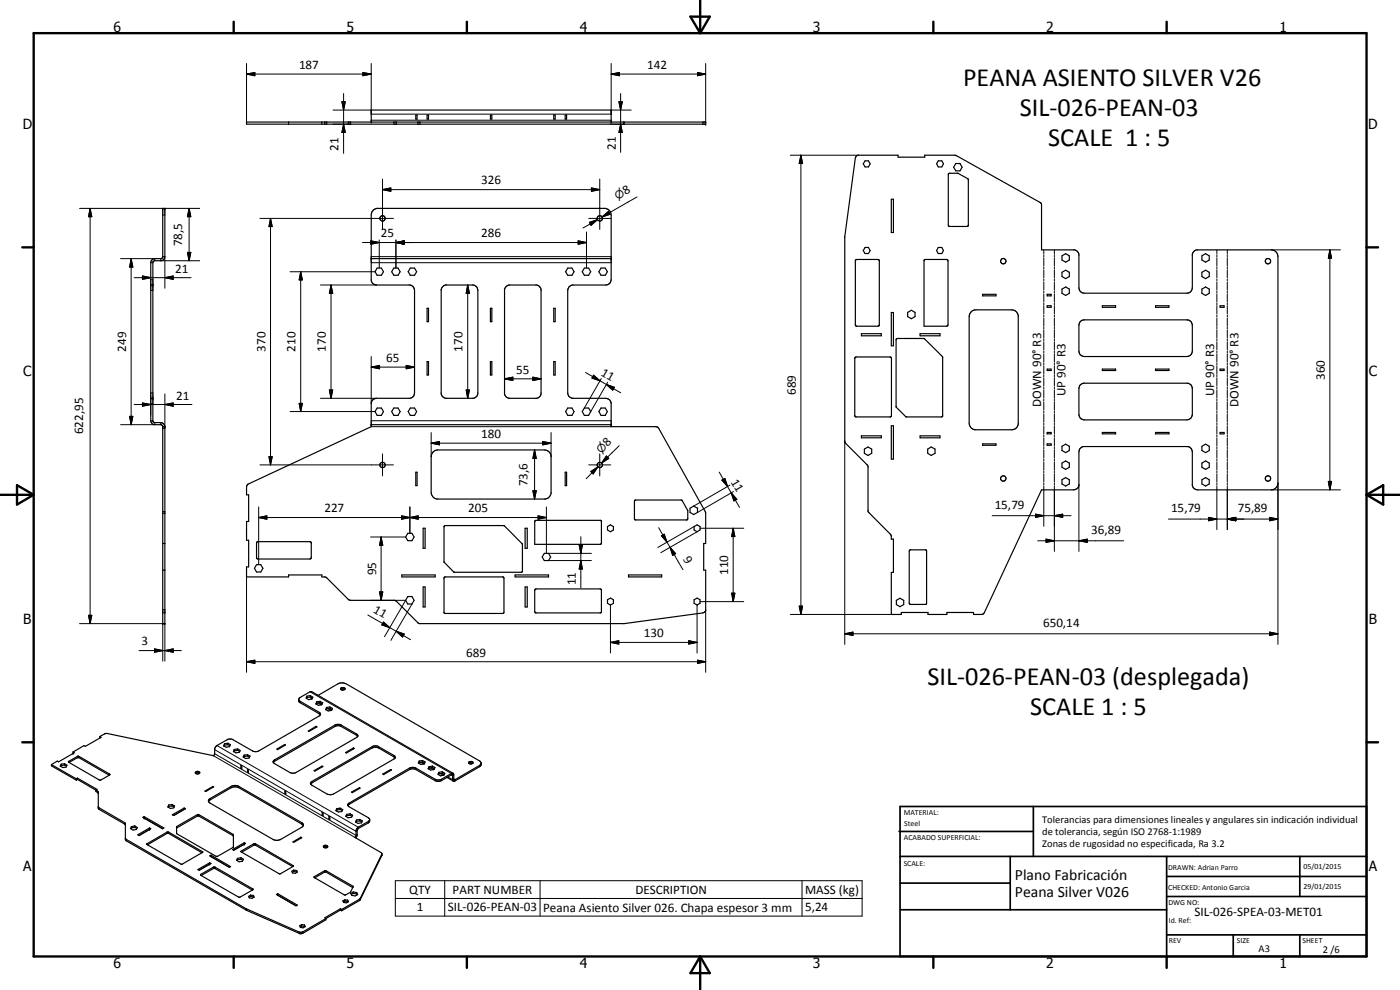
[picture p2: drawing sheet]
<svg xmlns="http://www.w3.org/2000/svg" width="420mm" height="297mm" viewBox="0 0 420 297" stroke-linecap="round" stroke-linejoin="round" font-family="sans-serif">
<g fill="none" stroke="#000" stroke-width=".35">
<path d="M74 36.6h137.8v.7h-137.8zM86.6 36.6v.7M96.6 36.6v.7M111.4 36.6v-3.6h72v3.6M124.8 34.5h.4v1.2h-.4zM128.2 34.5h.4v1.2h-.4zM147.2 34.5h.4v1.2h-.4zM166.2 34.5h.4v1.2h-.4zM169.6 34.5h.4v1.2h-.4zM256.9 47l.8-.4h11.8v.6h8v-.6l9.4 .1 25.3 14.1 .4 .5v13.7h9.9l.7 .4 .6 .9v10.1a1.65 1.65 0 0 0 1.6 1.6h30.8a1.65 1.65 0 0 0 1.6-1.6v-10.1l.4-.7 .6-.5 23.1-.1a2.07 2.07 0 0 1 1.6 2v67.9a2.09 2.09 0 0 1-2 2.1h-22.1a1.63 1.63 0 0 1-1.6-1.3v-10.1a1.61 1.61 0 0 0-1.3-1.6h-31.3a1.61 1.61 0 0 0-1.4 1.6v10.1l-.2 .5-.4 .4-1 .4h-9.6l-17.4 37.1-.7 .3h-2.3v-.6h-8v.6h-5.7v-.6h-8v.6h-3v-12.7h.6v-9.9h-.6l-.2-1.4-6.7-6.9-.1-13.5-6.7-7-.3-.5v-61.5zM259.6 48.3h1l.5 .8-.5 1h-1l-.5-1zM267.5 59.8h.6v10h-.6z"/>
<path d="M281.6 48.3h1l.6 .8-.6 1h-1l-.5-1zM284.7 52.1l.2-.1a6.2 6.2 0 0 1 5.6 1.7l.1 14-.3 .2h-5.4l-.3-.3zM286.8 49.1h1.3l.6 1.1-.6 1.1h-1.3l-.6-1.1zM48.8 62.5h.7l-.1 14.8-.6 .8-2.5 .1-.4 .4v47.8l.4 .4 2.5 .1 .5 .6 .2 .5v59.1h-.7v-59.3l-.3-.4-2.6-.1-.5-.6-.2-.5v-47.4l.2-.5 .5-.6 2.6-.1 .3-.4zM111.4 77.6h72M112.1 63l1-.5h68.7l.6 .3 .7 .7 .3 1-.1 20-.5 .6-1 .4h-10.1a1.7 1.7 0 0 0-1.3 1.6v30.8a1.61 1.61 0 0 0 1.3 1.6h10.1a1.65 1.65 0 0 1 1.6 1.6v6.9h13.4l.8 .4 14.1 25.1 .1 9.6h-.6v8h.6v12l-.4 .6-24.1 3.4h-61.4l-7-6.7-.5-.3-13.6-.1-6.9-6.7-1.3-.2v-.6h-10v.6h-12.6v-3h.6v-8h-.6v-5.6h.6v-8h-.6v-2.4l.4-.8 37-17.3v-7.2l.8-1.1 .8-.2h10.1a1.63 1.63 0 0 0 1.3-1.6v-31l-.5-1-.8-.4h-10.1l-.8-.2-.6-.6-.2-.5v-19.7l.3-1zM256.9 77.9h6.6l.3 .1 .1 19.5-.2 .3-6.6 .1-.4-.3v-19.5zM259.6 74.3h1l.5 .9-.5 .9h-1l-.5-.9zM277.4 77.9h6.7l.3 .1 .1 19.5-.2 .3-7 .1zM281.6 74.3h1l.6 .9-.6 .9h-1l-.5-.9zM318.7 76.8l1.1-.7 1.1 .7v1.2l-1.1 .7-1.1-.7zM360.7 76.8l1.1-.7 1.1 .7v1.2l-1.1 .7-1.1-.7z"/>
<path d="M45.2 85.5h.7M113.2 80.4h1.3l.6 1.1-.6 1.1h-1.3l-.6-1.1zM118.2 80.4h1.3l.6 1.1-.6 1.1h-1.3l-.7-1.1zM123.1 80.4h1.3l.6 1.1-.6 1.1h-1.3l-.6-1.1zM128.2 92.5h.4v4h-.4zM132.8 86.1l.9-.6h8.4a1.7 1.7 0 0 1 1.3 1.6l-.1 31.4-.3 .5-.9 .5h-8.4l-.9-.5-.4-.8v-31.3zM147.2 92.5h.4v4h-.4zM152 85.9l.7-.4h8.4l.7 .4 .6 1v31.3l-.2 .5-1.1 .8h-8.4l-.9-.5-.4-.8v-31.3zM166.2 92.5h.4v4h-.4zM170.4 80.4h1.3l.6 1.1-.6 1.1h-1.3l-.7-1.1zM175.4 80.4h1.2l.7 1.1-.7 1.1h-1.2l-.7-1.1zM180.4 80.4h1.2l.7 1.1-.7 1.1h-1.2l-.7-1.1z"/>
<path d="M267.5 93.8h.6v10h-.6zM272.4 93.7l1.1-.6 1.1 .6v1.3l-1.1 .6-1.1-.6zM291.6 93.4l1.3-.4h10.7a2.07 2.07 0 0 1 2 1.6v32.7l-.3 .7-.4 .5-1 .4h-11.4a2.09 2.09 0 0 1-1.6-1.9v-32l.1-.7zM294.9 88.3h4v.5h-4zM314.3 88.3h1.2v.5h-1.2zM314.3 91.7h1.2v.5h-1.2zM318.7 81.7l1.1-.6 1.1 .6v1.3l-1.1 .6-1.1-.6zM318.7 86.7l1.1-.6 1.1 .6v1.3l-1.1 .6-1.1-.6zM324.2 96.5l1.2-.5h31.1a1.53 1.53 0 0 1 1.3 1.6v7.8a1.65 1.65 0 0 1-1.6 1.6h-30.8a1.65 1.65 0 0 1-1.6-1.6v-7.8zM330.8 91.7h4v.5h-4zM346.8 91.7h4v.5h-4zM360.7 81.7l1.1-.6 1.1 .6v1.3l-1.1 .6-1.1-.6z"/>
<path d="M360.7 86.7l1.1-.6 1.1 .6v1.3l-1.1 .6-1.1-.6zM366.2 91.7h1.2v.5h-1.2zM45.2 119.5h.7M128.2 108.5h.4v4h-.4zM147.2 108.5h.4v4h-.4zM166.2 108.5h.4v4h-.4zM256.7 107.2l10.4-.1 .4 .2v17.4l-.3 .4-10.6-.1-.1-17.5zM258.5 100.1h6v.7h-6zM269.1 101.6h8.3l5.4 5.4 .1 17.8-.3 .3h-10.6l-3-2.9zM276.1 100.1h6v.7h-6zM314.3 110.7h1.2v.5h-1.2zM324.2 115.5l1-.5h31.3l1 .5 .3 .8v8.1a1.65 1.65 0 0 1-1.6 1.6h-30.8a1.65 1.65 0 0 1-1.6-1.6v-7.8z"/>
<path d="M330.8 110.7h4v.5h-4zM346.8 110.7h4v.5h-4zM366.2 110.7h1.2v.5h-1.2zM48.8 128h.7M111.4 127.4h72M113.2 122.4h1.3l.6 1.1-.6 1.1h-1.3l-.6-1.1zM118.2 122.4h1.3l.6 1.1-.6 1.1h-1.3l-.7-1.1zM123.1 122.4h1.3l.6 1.1-.6 1.1h-1.3l-.6-1.1zM129.9 135.7l.8-.6 .7-.1h32l1 .3 .5 .4 .5 1v11.4l-.3 .6-.7 .8-.7 .2h-32.6a2.07 2.07 0 0 1-1.7-2v-10.7zM170.4 122.4h1.3l.6 1.1-.6 1.1h-1.3l-.7-1.1zM175.4 122.4h1.2l.7 1.1-.7 1.1h-1.2l-.7-1.1zM180.4 122.4h1.2l.7 1.1-.7 1.1h-1.2l-.7-1.1z"/>
<path d="M258.5 130.8h6v.6h-6zM259.4 134.7l1.1-.6 1.1 .6v1.3l-1.1 .7-1.1-.7zM267.5 127.8h.6v10h-.6zM276.1 130.8h6v.6h-6zM278.4 134.7l1.1-.6 1.1 .6v1.3l-1.1 .7-1.1-.7zM294.9 133.2h4v.4h-4zM314.3 133.2h1.2v.4h-1.2zM314.3 129.8h1.2v.4h-1.2zM318.7 138.9l1.1-.6 1.1 .6v1.3l-1.1 .6-1.1-.6zM318.7 133.9l1.1-.6 1.1 .6v1.3l-1.1 .6-1.1-.6zM330.8 129.8h4v.4h-4zM346.8 129.8h4v.4h-4z"/>
<path d="M360.7 133.9l1.1-.6 1.1 .6v1.3l-1.1 .6-1.1-.6zM360.7 138.9l1.1-.6 1.1 .6v1.3l-1.1 .6-1.1-.6zM366.2 129.8h1.2v.4h-1.2zM124.8 141.7h.4v4h-.4zM127 158.5h.6v6h-.6zM133.3 157.9l.3-.2 17.8 .1 5.3 5.4v8.3l-.2 .2h-20.2l-3-3.1zM157.6 158.5h.6v6h-.6zM160.6 156.3l19.6-.2 .3 .3v6.7l-.3 .2h-19.7zM169.6 141.7h.4v4h-.4zM182.3 158l.9-.5 .9 .5v1l-.9 .6-.9-.6zM190.4 150.2l14.3-.1a6.3 6.3 0 0 1 1.7 5.6l-.2 .3h-15.5l-.3-.3zM207.1 152.5l1.1-.7 1.1 .7v1.3l-1.1 .6-1.1-.6z"/>
<path d="M208.3 158l.9-.5 .9 .5v1l-.9 .6-.9-.6zM318.7 143.9l1.1-.6 1.1 .6v1.3l-1.1 .6-1.1-.6zM360.7 143.9l1.1-.6 1.1 .6v1.3l-1.1 .6-1.1-.6zM48.8 171.1h.7M48.8 163.1h.7M77 169.4h1.3l.6 1.1-.6 1.1h-1.3l-.6-1.1zM77.2 162.6l15.8-.1 .4 .4v4.4l-.4 .4h-15.6l-.4-.4v-4.4zM120.6 172.5h10v.6h-10zM122.4 179h1.2l.7 1.1-.7 1.1h-1.2l-.7-1.1zM122.4 160h1.2l.7 1.1-.7 1.1h-1.2l-.7-1.1zM127 176.1h.6v6h-.6zM133.4 173.1h17.7l.1 .4v10.4l-17.8 .1-.1-.2v-10.4z"/>
<path d="M154.6 172.5h10v.6h-10zM157.6 176.1h.6v6h-.6zM160.6 176.9l.3-.2h19.3l.3 .3v6.6l-.3 .3h-19.4l-.3-.4zM163.4 166h1.2l.7 1.1-.7 1.1h-1.2l-.7-1.1zM182.3 180l.9-.5 .9 .5v1l-.9 .5-.9-.5zM188.6 172.5h10v.6h-10zM208.3 180l.9-.5 .9 .5v1l-.9 .5-.9-.5zM273.1 165h4.7l.3 .2v15.9l-.3 .3h-4.6l-.3-.4v-15.6zM269 180.1l1.1-.6 1.1 .6v1.3l-1.1 .6-1.1-.6zM89.7 209.8l.2 .5 5.9 3.4 .4 .4-.1 .5-18.9 10.9-1.2-.1-6.7-3.7-1 .2-3.5 2-.4 .8v1.6l-.4 .4-32-6.7-2 1M89.7 209.8l.3-.5 3-1.7 .5-.1 42.5 24.5M89.7 209.8v.8l.3 .2 6.2 3.7"/>
<path d="M92.1 208.9v.4M92.1 209.3l-.1 .2M92.5 219.3l2.4-1.4 .2 .2-2.4 1.4zM93.1 208.7l-1 .2M93.1 209.1l-1 .2M93.1 208.7v.4M93.1 208.7l.8 .5-.3 .5-1 .2-.7-.4 .2-.6M93.1 209.1l.7 .4M93.4 209.3l.1 .5M94.9 217.9v.3M95.1 210.6v.4M95.1 211l-.2 .2"/>
<path d="M95.5 208.7l6.2-3.6a2.46 2.46 0 0 1 2.1 0l40.1 23.2a1 1 0 0 1 0 1.7l-7.7 4.4-.4-.3-.1-1.6-3.2 1.7-1.2 .2-6.7-3.6-1.3-.1-18.9 11M95.5 210.9l.9 .6M96.1 210.4l.7 .5-.2 .6-1.1 .1-.7-.4 .3-.6M96.1 210.4l-1 .2M96.1 210.8l-1 .2M96.1 210.4v.4M96.1 210.8l.6 .4M98 212.3v.4M98 212.7l-.1 .3M98.4 212.6l.9 .5M99 212.1l-1 .2M99 212.5l-1 .2"/>
<path d="M99 212.1v.4M99 212.1l.8 .5-.3 .5-1 .2-.8-.4 .3-.6M99 212.5l.6 .4M102.3 206.9l.5-.2 .7 .2M102.4 206.4l.8-.1 .3 .2a.59 .59 0 0 1-.6 .7 .59 .59 0 0 1-.5-.8zM15.4 229.4v.4l7.5 4.3M15.4 229.4l7.5 4.3M18.4 229.7l-.2 .3M18.4 229.3v.4M19.4 229.5l.6 .4M19.4 229.5l-1 .2M19.4 229.2l.7 .4-.3 .6-1 .1-.7-.4 .3-.6"/>
<path d="M19.4 229.2v.3M19.4 229.2l-1 .1M20.5 228.6l2.9-1.7 9.6 5.6-3.1 1.6zM20.7 228.8l2.5-1.5h.5l9.1 5.3M21.9 225.6l.4 .2-4.7 2.8-.4-.3-1.8 1.1M21.9 225.6v.5M22.9 233.7v.4M23.2 233.8l5.6 3.3M23.2 233.8l-.3 .3M23.2 233.5l-.3 .2M23.2 233.5v.3M23.2 233.5l5.9 3.4-.3 .2"/>
<path d="M28.8 237.1l.7 .6 .1 5 8 4.7M28.8 237.1v.4l.7 .6M30 221l.3 .2-4.7 2.7-.3-.2-3.4 1.9M30 221v.4M58.7 232l.5-.1 .6 .1M58.7 231.6a.67 .67 0 0 1 .7-.2 .67 .67 0 0 1 .5 .5 .75 .75 0 0 1-1.3-.1zM61.5 237.4l2.4-1.4 .2 .1-2.3 1.4zM62.7 239.9l6.7-3.9a2.4 2.4 0 0 1 2.3 0l18.9 10.8a.72 .72 0 0 1 .5 .7 .72 .72 0 0 1-.5 .7l-6.3 3.6a2.49 2.49 0 0 1-2.4 0l-18.9-10.8-.4-.5zM63.9 236v.3M67.4 223.2v.4M67.4 223.6l-.1 .3M68.4 223l.8 .4-.3 .6-1.1 .2-.7-.4 .3-.6"/>
<path d="M68.4 223l-1 .2M68.4 223.4l-1 .2M68.4 223v.4M68.4 223.4l.6 .4M70.3 224.9v.4M70.3 225.3l-.1 .3M71.3 224.7l-1 .2M71.3 225.1l-1 .2M71.3 224.7v.4M71.3 224.7l.8 .5-.3 .5-1 .2-.7-.4 .2-.6M71.3 225.1l.7 .4M72.3 229.7l.2 .1v.8l-.2-.1z"/>
<path d="M72.5 230.4l-.2 .1M73.3 226.6v.4M73.3 227l-.2 .2M74.3 226.4l-1 .2M74.3 226.8l-1 .2M74.3 226.4v.4M74.3 226.4l.7 .5-.3 .6-1 .1-.7-.4 .3-.6M74.3 226.8l.6 .4M74.3 230.8l.2 .2v.8l-.2-.2zM74.5 231.5l-.2 .1M82.1 228.3l18.9-10.9 1.4 .2 5 3-.4 .7-18.6 10.6-1.4-.1-4.6-2.7-.4-.4zM83.1 224.7l2.3-1.3 .3 .1-2.4 1.4z"/>
<path d="M85.4 223.4v.3M85.5 237.3l.3 .1v.9l-.3-.2zM85.8 238l-.3 .1M93.3 234.7l18.4-10.7a1.91 1.91 0 0 1 1.9 0l4.6 2.7a.57 .57 0 0 1 .4 .5 .57 .57 0 0 1-.4 .6l-18.3 10.5-.8 .2-.9-.2-4.6-2.7-.4-.4zM94.3 231.2l2.3-1.3 .3 .1-2.4 1.4zM96.6 229.9v.2M103.7 225.8l2.4-1.4 .2 .2-2.3 1.3zM105.5 237.7l2.4-1.4 .2 .2-2.4 1.3zM106.1 224.4v.3M107.3 220.9l-5.1-3.1h-1.5l-18.7 11M107.9 236.3v.3M114.9 232.2l2.4-1.3 .2 .1-2.4 1.4z"/>
<path d="M117.3 230.9v.3M118.6 227.4l-5-3-.7-.2-1 .1-18.7 10.9M125.8 228.3v.5M125.8 228.8l-.1 .2M126.2 228.7l1 .5M126.8 228.2l.8 .4-.3 .6-1 .2-.8-.5 .3-.6M126.8 228.2l-1 .1M126.8 228.6l-1 .2M126.8 228.2v.4M126.8 228.6l.7 .3M128.8 230v.5M128.8 230.5l-.2 .2"/>
<path d="M129.1 230.4l1 .5M129.8 229.9l-1 .1M129.8 230.3l-1 .2M129.8 229.9v.4M129.8 229.9l.7 .4-.3 .6-1 .2-.7-.5 .3-.6M129.8 230.3l.6 .3M131.7 231.7v.5M131.7 232.2l-.1 .2M132.1 232.1l.9 .6M132.7 232l.6 .3M132.7 231.6l-1 .1M132.7 232l-1 .2"/>
<path d="M132.7 231.6v.4M132.7 231.6l.8 .4-.3 .6-1 .2-.8-.5 .3-.6M134.1 233.3l1.9 1.1M140.7 228.6l.9-.1 .3 .2a.62 .62 0 0 1-.6 .6 .62 .62 0 0 1-.6-.7zM140.7 229l.5-.1 .7 .1M144.4 229.1l-.5 .6-7.3 4.2-.4-.1v-1.5l-.3-.3-3.4 1.8a1.91 1.91 0 0 1-1.9 0l-6-3.4-1.3-.1-18.8 10.9v.6l.3 .3 5.8 3.3 .3 .5M29.5 242.2l8.1 4.8v4.9l.3 .4 36.1 20.8 15.9 7 1-.1 6.9-4v-.4l-.3-.2 4.7-2.7M37.6 251.5l.3 .3 36 20.9 15.9 7 1.1-.1 11.3-6.6M39.4 248.4l-.1 .3M39.4 248v.4M40.5 248.2l.6 .4M40.5 248.2l-1.1 .2"/>
<path d="M40.5 247.8l.7 .5-.3 .6-1 .1-.8-.4 .3-.6M40.5 247.8v.4M40.5 247.8l-1.1 .2M43.3 245l-.4 .2 5.9 3.5M43.3 245v.4l5.5 3.2M43.3 245l5.9 3.4-.4 .3M44.1 253.2l6.3-3.6 10.5 6.1-6.5 3.6zM44.2 253.5l6.2-3.5 10.2 5.9M44.9 248.4v.4l-3.2 1.9M44.9 248.4l-3.6 2.1 .4 .2M44.9 248.4l.3 .3-3.5 2M50.6 241.9l-.1 .3"/>
<path d="M50.6 241.6v.3M51.6 241.8l-1 .1M51.6 241.8l.7 .3M51.6 241.4l-1 .2M51.6 241.4v.4M51.6 241.4l.8 .4-.3 .6-1 .2-.7-.5 .2-.5M53 248.5l6.6-3.7 10.5 6.1M53 248l6.6-3.6 10.4 6 .1 3.7-5.2 2.9-11.9-6.9zM55.3 242.8l-3.2 1.9M55.3 242.4v.5M55.3 242.4l-3.6 2.1 .4 .2M55.3 242.4l.4 .3-3.6 2"/>
<path d="M62.6 240.5l.2-.3 6.6-3.9 1.5-.2 .8 .2 18.9 11 .4 .4M62.9 258.9v.3l-3.1 1.9M62.9 256.8l.4-.2 5.9 3.4-.4 .2zM62.9 258.9l-3.5 2 .4 .2M62.9 258.9l.4 .2-3.5 2M63.3 257h.1M63.3 257l5.6 3.2M63.3 256.6v.4M71.3 257.9l-.1 .3M71.3 257.6v.3M72.2 255.5l4.3-2.4 11.6 6.7-4.1 2.4zM72.3 257.8l.6 .3"/>
<path d="M72.3 257.8l-1 .1M72.3 257.3l.8 .5-.3 .6-1.1 .2-.7-.5 .3-.5M72.3 257.3v.5M72.3 257.3l-1 .3M72.5 255.7l4-2.2 11.3 6.5M73.3 252.9v.4l-3.2 1.8M73.3 252.9l-3.5 2 .3 .2M73.3 252.9l.4 .2-3.6 2M87.9 252.6l2.4-1.4 .2 .2-2.3 1.3zM90.3 251.2v.3M96.7 243.8l.2 .1v.8l-.2-.1zM96.9 244.5l-.2 .1"/>
<path d="M97.1 253.8a.63 .63 0 0 1 .7-.2 .63 .63 0 0 1 .4 .7h-.8l-.3-.1zM97.1 254.2l.5-.2 .6 .2M98.7 244.9l.3 .2v.8l-.3-.2zM99 245.6l-.3 .1M101.1 242.6v.4M101.1 243l-.1 .3M102.1 242.5l-1 .1M102.1 242.9l-1 .1M102.1 242.5v.4M102.1 242.5l.8 .4-.3 .6-1.1 .1-.7-.4 .3-.6M102.1 242.9l.6 .3M104 244.3v.4"/>
<path d="M104 244.7l-.1 .3M105.1 244.2l.7 .4-.3 .6-1 .2-.8-.5 .3-.6M105.1 244.2l-1.1 .1M105.1 244.6l-1.1 .1M105.1 244.2v.4M105.1 244.6l.6 .3M107 246v.4M107 246.4l-.2 .3M108 245.9l-1 .1M108 246.3l-1 .1M108 245.9v.4M108 245.9l.7 .4-.2 .6-1.1 .2-.7-.5 .3-.6"/>
<path d="M108 246.3l.6 .3M110.9 245.9l-.3 .6-3.4 2-.4 .7v1.6l-.3 .4 7.9 4.6 .2 .4M110.9 245.9v.6l-.3 .4-3.3 1.9-.2 2.1-.3 .5M114.6 256.2v.5l-6.5 13.3-5.5 3.3M114.6 256.2l-6.5 13.4-5.5 3.3M60.3 262.3l4.1-2.2 11.5 6.7-4.1 2.4-11.5-6.6zM60.4 262.7l4-2.2 11.3 6.5M75.2 269l.9 .1M75.2 269l-.5 .2M75.2 268.6l.9 .1M75.2 268.6v.4M75.2 268.6l-.6 .3 .2 .5 .8 .1 .7-.3-.2-.5"/>
<path d="M76.1 269.1v.2M76.1 268.7v.4M83.3 268.1l-.3 .3 5.8 3.4M83.3 268.6l5.5 3.2M83.3 268.1v.5M83.3 268.1l5.9 3.5-.4 .2M88.2 261.5l.8 .1M88.2 261.5l-.5 .2M88.2 261.1l.8 .1M88.2 261.1v.4M88.2 261.1l-.6 .3 .2 .5 .8 .1 .6-.3-.2-.5M89 261.6l.1 .2"/>
<path d="M89 261.2v.4M90.5 277.8l.9 .2M90.5 277.8l-.4 .3M90.5 277.4l-.6 .3 .3 .6 .8 .1 .6-.4-.2-.5M90.5 277.4l.9 .1M90.5 277.4v.4M91.4 278l.1 .1M91.4 277.5v.5M94.4 263.4l3.4-1.8 8.1 4.7M102.2 272.7v.3M102.2 273l.4 .3M102.2 272.7l.4 .2"/>
<path d="M102.6 272.9v.4M103.5 270.3l.8 .2M103.5 270.3l-.5 .3M103.5 270l-.6 .3 .2 .5 .9 .1 .6-.3-.3-.5M103.5 270l.8 .1M103.5 270v.3M104.3 270.5l.1 .1M104.3 270.1v.4M105.2 267.6h.1M106 266l-8.3-4.8-3.4 1.9 9 5.4h.5l1.4-.9M106 266.1l-.8 1.5M106 266v.1"/>
<path d="M106 267.6v.5M106 268.1l1 .1M106 268.1l-.6 .3M106 267.6l-.7 .5 .3 .5 1 .2 .7-.4-.3-.6M106 267.6l1 .2M107 268.2l.2 .3M107 267.8v.4"/>
<circle cx="114.8" cy="65.5" r=".8"/>
<circle cx="180" cy="65.5" r=".79"/>
<circle cx="301.1" cy="78.4" r=".81"/>
<circle cx="380.5" cy="78.4" r=".8"/>
<circle cx="114.8" cy="139.5" r=".8"/>
<circle cx="180" cy="139.5" r=".8"/>
<circle cx="301.1" cy="143.6" r=".81"/>
<circle cx="380.5" cy="143.6" r=".8"/>
</g>
<g fill="none" stroke="#000" stroke-width=".3">
<path d="M74 19v17.6M111.4 19v15.2h72v-15.2M211.8 19v17.6M74 22.2l2.5-.4v.9zM74 22.2h37.4M97.4 36.6v.7M98.1 36.6v.7M99.9 33h11.5M102.6 30.5h1l-.5 2.5zM103.1 37.3l.5 2.5h-1zM103.1 28.1v17.9M104.5 36.6v.7"/>
<path d="M105.2 36.6v.7h-5.3M108.9 21.8l2.5 .4-2.5 .5zM111.4 36.1h72M118.2 36.6v.7M118.9 36.6v.7M125.4 36.6v.7M126.1 36.6v.7M183.4 22.2l2.5-.4v.9zM183.4 33h6M183.4 22.2h28.4M185.7 30.5h1.1l-.5 2.5zM186.3 37.3l.5 2.5h-1.1z"/>
<path d="M186.3 28.1v17.6M187.2 36.6v.7M187.3 36.6v.7h-4.2M209.3 21.8l2.5 .4-2.5 .5zM210.9 36.6v.7M114.8 56.9l2.5-.5v1zM114.8 56.9h65.2M114.8 53.7v15.1M177.5 56.4l2.5 .5-2.5 .5zM180 53.7v15.1M191.2 59.1l-10.5 6M237.2 46.6h20.5"/>
<path d="M240.4 46.6l.5 2.5h-1.1zM240.4 46.6v137.8M23.9 62.5h24.9M27 62.5l.5 2.5h-.9zM27 62.5v124.6M36.2 77.6h10.3v.6M39.4 77.6l.5 2.5h-1zM39.4 77.6v49.8M45.2 78.8h.7M48.2 77.6v.6h11.7M48.8 77h.7v9.5M48.8 64.5h.7"/>
<path d="M49.5 62.5h10.4M56.2 75.7h1.1l-.5 2.5zM56.8 62.5l.5 2.5h-1.1zM56.8 62.5v15.7M78 65.5h40.1M81.2 65.5l.5 2.5h-1zM81.2 65.5v74M108.8 72.8h67.2M111.3 72.3l2.5 .5-2.5 .5zM111.4 77h72M111.4 78.8h72M113.8 72v8.4"/>
<path d="M118.8 72.8l2.5-.5v1zM118.8 72v8.4M173.5 72.3l2.5 .5-2.5 .5zM176 69.6v10.8M176.7 65.5h6.6M176.9 66.7l2.4-.8-1.9 1.7zM179.3 65.9l-4.3 2.5M180.7 65.1l1.9-1.7 .5 .9zM182.9 63.9l-2.2 1.2M313.3 75v1.2M313.3 76.5v.6M313.3 77.4v2.4"/>
<path d="M316.4 75v1.2M316.4 76.5v.6M316.4 77.4v2.4M365.2 75v1.2M365.2 76.5v.6M365.2 77.4v2.4M368.3 75v1.2M368.3 76.5v.6M368.3 77.4v2.4M381.5 75h20.8M399.1 75l.5 2.5h-1zM399.1 75v72"/>
<path d="M40.2 83.3h17.2M42.7 82.8l2.5 .5-2.5 .5zM45.2 83.9h.7M45.2 87.1h.7M49.5 83.3l2.5-.5v1zM87.1 81.5h25.5M90.2 81.5l.6 2.5h-1zM90.2 81.5v42M96.2 85.5h16.8M99.3 85.5l.6 2.5h-1.1zM99.3 85.5v34M140.4 85.5l.5 2.5h-1z"/>
<path d="M140.4 85.5v34M313.3 80.1v.5M313.3 80.9v2.5M313.3 83.7v.5M313.3 84.6v2.4M313.3 87.2v.7M313.3 88.2v2.4M313.3 90.8v.7M313.3 91.7v2.4M313.3 94.5v.5M313.3 95.4v2.4M313.3 98v.7"/>
<path d="M313.3 99v2.3M316.4 80.1v.5M316.4 80.9v2.5M316.4 83.7v.5M316.4 84.6v2.4M316.4 87.2v.7M316.4 88.2v2.4M316.4 90.8v.7M316.4 91.7v2.4M316.4 94.5v.5M316.4 95.4v2.4M316.4 98v.7"/>
<path d="M316.4 99v2.3M365.2 80.1v.5M365.2 80.9v2.5M365.2 83.7v.5M365.2 84.6v2.4M365.2 87.2v.7M365.2 88.2v2.4M365.2 90.8v.7M365.2 91.7v2.4M365.2 94.5v.5M365.2 95.4v2.4M365.2 98v.7"/>
<path d="M365.2 99v2.3M368.3 80.1v.5M368.3 80.9v2.5M368.3 83.7v.5M368.3 84.6v2.4M368.3 87.2v.7M368.3 88.2v2.4M368.3 90.8v.7M368.3 91.7v2.4M368.3 94.5v.5M368.3 95.4v2.4M368.3 98v.7"/>
<path d="M368.3 99v2.3M45.2 117.9h.7M49.5 118.2v10.3h-.7M96.2 119.5h16.8M98.8 117h1.1l-.6 2.5zM111.4 110.2l2.5-.6v1.1zM111.4 110.2h13M111.4 107v14.1M121.9 109.6l2.5 .6-2.5 .5zM139.9 117h1l-.5 2.5zM151.4 113.7l2.5-.5v1zM151.4 113.7h11"/>
<path d="M159.9 113.2l2.5 .5-2.5 .5zM175.7 111.8l4.4 2.5M178.1 112.6l2 1.7-2.4-.8zM180.1 114.3l1.9 1.1M180.5 113.6l-5.1 8.8M182 115.4l2.4 .8-.5 .9zM182 115.4l4.3 2.5M182.4 114.7l-5.1 8.8M313.3 101.6v.7M313.3 102.6v2.3M313.3 105.3v.6M313.3 106.2v2.4"/>
<path d="M313.3 108.9v.6M313.3 109.8v2.4M313.3 112.4v.7M313.3 113.4v2.3M313.3 116.1v.6M313.3 117v2.4M313.3 119.7v.6M316.4 101.6v.7M316.4 102.6v2.3M316.4 105.3v.6M316.4 106.2v2.4M316.4 108.9v.6"/>
<path d="M316.4 109.8v2.4M316.4 112.4v.7M316.4 113.4v2.3M316.4 116.1v.6M316.4 117v2.4M316.4 119.7v.6M365.2 101.6v.7M365.2 102.6v2.3M365.2 105.3v.6M365.2 106.2v2.4M365.2 108.9v.6M365.2 109.8v2.4"/>
<path d="M365.2 112.4v.7M365.2 113.4v2.3M365.2 116.1v.6M365.2 117v2.4M365.2 119.7v.6M368.3 101.6v.7M368.3 102.6v2.3M368.3 105.3v.6M368.3 106.2v2.4M368.3 108.9v.6M368.3 109.8v2.4M368.3 112.4v.7"/>
<path d="M368.3 113.4v2.3M368.3 116.1v.6M368.3 117v2.4M368.3 119.7v.6M38.9 124.9h1l-.5 2.5zM40.2 121.4h17.4M42.7 120.9l2.5 .5-2.5 .5zM45.2 126.2h.7M45.9 121.1h-.7v3.4M46.5 126.8v.6h-10.3M48.2 126.8v.6M49.5 121.4l2.5-.5v1z"/>
<path d="M78 139.5h40.1M80.7 137h1l-.5 2.5zM87.1 123.5h25.5M89.8 121h1l-.6 2.5zM111.4 126.2h72M111.4 128h72M114.8 136.2v6.6M129.4 133l2.5-.5v1zM129.4 133h36M129.4 129.8v7.2M160.4 135l.5 2.5h-1zM160.4 135v14.7"/>
<path d="M162.9 132.5l2.5 .5-2.5 .5zM165.4 129.8v7.2M176.7 139.5h6.6M180 136.2v6.6M182 136.8l.7 .7-2.2 1.4zM182.3 137.2l-1.8 1.7M185.8 133.7l-5.3 5.2M253.5 132.3v61M313.3 120.6v2.4M313.3 123.3v.6M313.3 124.2v2.4M313.3 126.9v.6"/>
<path d="M313.3 127.8v2.4M313.3 130.5v.6M313.3 131.4v2.4M313.3 134.1v.6M313.3 135v2.4M313.3 137.7v.6M313.3 138.6v2.4M316.4 120.6v2.4M316.4 123.3v.6M316.4 124.2v2.4M316.4 126.9v.6M316.4 127.8v2.4"/>
<path d="M316.4 130.5v.6M316.4 131.4v2.4M316.4 134.1v.6M316.4 135v2.4M316.4 137.7v.6M316.4 138.6v2.4M365.2 120.6v2.4M365.2 123.3v.6M365.2 124.2v2.4M365.2 126.9v.6M365.2 127.8v2.4M365.2 130.5v.6"/>
<path d="M365.2 131.4v2.4M365.2 134.1v.6M365.2 135v2.4M365.2 137.7v.6M365.2 138.6v2.4M368.3 120.6v2.4M368.3 123.3v.6M368.3 124.2v2.4M368.3 126.9v.6M368.3 127.8v2.4M368.3 130.5v.6M368.3 131.4v2.4"/>
<path d="M368.3 134.1v.6M368.3 135v2.4M368.3 137.7v.6M368.3 138.6v2.4M48.8 153.5h.7M48.8 154.1h.7M77.6 155.3l2.5-.5v1zM77.6 155.3h86.4M77.6 152.1v17.3M120.5 154.8l2.5 .5-2.5 .5zM120.5 154.8l5 1v-1l-5 1zM123 155.3l2.5-.5v1z"/>
<path d="M123 152.1v7.9M159.9 147.2h1l-.5 2.5zM161.5 154.8l2.5 .5-2.5 .5zM164 152.1v13.9M177.3 141.5l2.1-1.4-1.4 2.1zM179.4 140.1l-3.5 3.5M197.7 158.3l2.5 4.4M208.3 158l-10.9 6.3M209.2 159.6l-10.9 6.2M210.1 158.5h13.1M215.8 141.6l2.5 4.4M216.7 144.1l.8-.5 .8 2.4z"/>
<path d="M218.3 146l1.1 1.9M219 145.6l-10.8 6.2M219.4 147.9l1.7 1.9-.9 .5zM219.4 147.9l2.5 4.3M220 158.5l.5 2.5h-.9zM220 158.5v22M220.1 147.5l-10.8 6.3M297.8 154.7h23.6M310.8 154.3l2.5 .4-2.5 .5zM313.3 141.3v.6M313.3 142.2v2.4M313.3 144.9v.6"/>
<path d="M313.3 145.8v12.1M316.4 154.7l2.5-.4v.9zM316.4 141.3v.6M316.4 142.2v2.4M316.4 144.9v.6M316.4 145.8v19.6M323.8 145.4v20M350.7 155.7h32.8M362.7 155.2l2.5 .5-2.5 .6zM365.2 141.3v.6M365.2 142.2v2.4M365.2 144.9v.6"/>
<path d="M365.2 145.8v13.1M368.3 155.7l2.6-.5v1.1zM368.3 141.3v.6M368.3 142.2v2.4M368.3 144.9v.6M368.3 145.8v13.1M381 155.2l2.5 .5-2.5 .6zM381.5 147h20.8M383.5 144.9v48.4M398.6 144.4h1l-.5 2.6zM74 173.1v28.6M111.2 161.1h10.5"/>
<path d="M113.9 177.6h1l-.5 2.5zM114.4 161.1l.5 2.5h-1zM114.4 161.1v19M164.6 166h12.9M164.6 168.2h12.9M173.8 163.5h1l-.5 2.5zM174.3 168.2l.5 2.5h-1zM174.3 161v15.4M198.5 160.7l.8-.4 .9 2.4zM200.2 162.7l.9 1.5M201.1 164.2l1.7 1.9-.9 .5zM201.1 164.2l3.9 6.7"/>
<path d="M219.6 178h.9l-.5 2.5zM311.4 162.3h25.8M313.9 161.8l2.5 .5-2.5 .4zM323.8 162.3l2.5-.5v.9zM23.9 187.1h25.6v11.3M26.6 184.6h.9l-.5 2.5zM41.7 195.2h12.7M46.4 194.7l2.4 .5-2.4 .5zM48.8 182.9h.7M48.8 183.9h.7M48.8 187.1v11.3M49.5 195.2l2.5-.5v1z"/>
<path d="M74 198.5l2.5-.4v1zM74 198.5h137.8M110.4 184.5l6.6 3.8M111.2 180.1h10.5l-6.3 11M115.1 186.6l1.9 1.7-2.4-.8zM117 188.3l1.9 1.1M118.9 189.4l2.4 .8-.5 .9zM118.9 189.4l4.3 2.5M123.6 181.2l-6.3 11M183.2 192.7l2.5-.5v1.1zM183.2 192.7h26M183.2 181.5v14.4"/>
<path d="M206.7 192.2l2.5 .5-2.5 .6zM209.2 181.5v14.4M209.3 198.1l2.5 .4-2.5 .6zM210.1 180.5h13.1M211.8 182.9v18.8M237.2 184.4h30.3M239.8 181.9h1.1l-.5 2.5zM253.5 190.2l2.5-.5v1zM253.5 190.2h130M381 189.7l2.5 .5-2.5 .5zM90 210.4v.4M93 207.6l42.5 24.5v.4l.3 .2 .4-.2"/>
<path d="M93.4 209.4l.3 .2M95.8 213.7v.5M95.9 210.9l.7 .4M98.8 212.6l.8 .4M100.5 217.6v.4M102.4 217.6v.4M20.6 228.4v.3M23.2 226.9v.4M23.7 226.9v.4M29.2 237.4v.3M32.9 232.2v.3M63 239.6v.4"/>
<path d="M64 226.7l42.5 24.5M64.4 224.9l42.4 24.5 .4-.2M64.4 226.1l42.4 24.6 .4-.3M65.1 223.7l42.4 24.5v.4M69.4 236v.3M71.7 236v.3M82.4 228v.4M93.6 234.5v.4M107 220.2v.4M111.7 224v.4M113.6 224v.4M118.2 226.7v.4"/>
<path d="M122.9 230.5v.4M124.8 230.5v.4M126.6 228.6l.8 .4M129.6 230.3l.7 .5M130.6 233.8v.4M132.5 233.8v.4M132.5 232l.8 .5M134.4 233.1l1.4 .8 .4-.2 .4 .2v.4M143.9 229.7v.3M29.7 242.4v.4M37.4 246.8v.4M37.9 251.8v.5"/>
<path d="M44.1 253.2v.2M50.1 249.7v.4M50.6 249.7v.4M53 248v.4M59.2 244.4v.5M59.7 244.4v.5M60.7 255.5v.3M70 250.4v.3M76.2 253.2v.4M76.7 253.2v.4M88 259.7v.3M90.6 246.8v.5"/>
<path d="M104.8 241v.3M110.6 246.5v.4M114.6 256.3v.4M60.3 262.3v.3M64 260.2v.4M64.5 260.2v.4M73.9 272.7v.3M74 272.7v.4M75.8 266.7v.3M89.8 279.7v.3M90.9 279.6v.4M94.3 263v.3"/>
<path d="M97.4 261.3v.4M97.9 261.3v.4M105.9 265.9v.3M107.9 269.8v.4M108.1 269.6v.4M118.6 264.2h140.1v10.7h-140.1zM118.6 269.6h140.1M133.5 264.2v10.7M162.1 264.2v10.7M240.7 264.2v10.7"/>
</g>
<g fill="#000">
<circle cx="111.4" cy="36.6" r=".18"/>
<circle cx="183.4" cy="36.6" r=".18"/>
<circle cx="211.8" cy="37.3" r=".18"/>
<circle cx="211.8" cy="36.6" r=".18"/>
<circle cx="48.8" cy="62.5" r=".18"/>
<circle cx="49.5" cy="62.5" r=".18"/>
<circle cx="111.4" cy="77.6" r=".18"/>
<circle cx="183.4" cy="77.6" r=".18"/>
<circle cx="45.2" cy="85.5" r=".18"/>
<circle cx="45.9" cy="85.5" r=".18"/>
<circle cx="45.2" cy="119.5" r=".18"/>
<circle cx="45.9" cy="119.5" r=".18"/>
<circle cx="111.4" cy="127.4" r=".18"/>
<circle cx="183.4" cy="127.4" r=".18"/>
<circle cx="48.8" cy="187.1" r=".18"/>
<circle cx="49.5" cy="187.1" r=".18"/>
<circle cx="21.9" cy="226.1" r=".18"/>
<circle cx="43.3" cy="245.4" r=".18"/>
<circle cx="44.9" cy="248.8" r=".18"/>
<circle cx="62.9" cy="259.2" r=".18"/>
<circle cx="73.3" cy="253.3" r=".18"/>
</g>
<g fill="none" stroke="#000" stroke-width=".71">
<path d="M10.1 9.9h400v277.1h-400zM70.1 6.5v3.4M140.1 6.5v3.4M207.2 5h5.8l-2.9 4.9zM210.1 0v9.9M280.1 6.5v3.4M350.1 6.5v3.4M6.7 74.2h3.4M410.1 74.2h3.5M.1 148.5h10M5.1 145.6l5 2.9-5 2.9zM410.1 148.5h10"/>
<path d="M410.1 148.5l5-2.9v5.8zM6.7 222.7h3.4M410.1 222.7h3.5M70.1 287v3.4M140.1 287v3.4M210.1 287v10M210.1 287l2.9 5h-5.8zM280.1 287v3.4M350.1 287v3.4"/>
</g>
<g fill="none" stroke="#000" stroke-width=".51">
<path d="M269.8 249.5h40.3M270.1 242h140v45h-140zM270.1 257h140M303.2 257v16M310.1 242v15M350.1 257v30M390.1 257v12M270.1 265h33.1M270.1 273h80M350.1 269h60M350.1 263h60M350.1 280.5h60"/>
<path d="M370.1 280.5v6.5M390.1 280.5v6.5"/>
</g>
<g fill="#000">
<path d="M74 22.2l2.5-.4v.9zM102.6 30.5h1l-.5 2.5zM103.1 37.3l.5 2.5h-1zM108.9 21.8l2.5 .4-2.5 .5zM185.7 30.5h1.1l-.5 2.5zM183.4 22.2l2.5-.4v.9zM186.3 37.3l.5 2.5h-1.1zM209.3 21.8l2.5 .4-2.5 .5zM114.8 56.9l2.5-.5v1zM177.5 56.4l2.5 .5-2.5 .5zM240.4 46.6l.5 2.5h-1.1zM27 62.5l.5 2.5h-.9z"/>
<path d="M56.2 75.7h1.1l-.5 2.5zM56.8 62.5l.5 2.5h-1.1zM81.2 65.5l.5 2.5h-1zM111.3 72.3l2.5 .5-2.5 .5zM118.8 72.8l2.5-.5v1zM173.5 72.3l2.5 .5-2.5 .5zM176.9 66.7l2.4-.8-1.9 1.7zM180.7 65.1l1.9-1.7 .5 .9zM399.1 75l.5 2.5h-1zM39.4 77.6l.5 2.5h-1zM42.7 82.8l2.5 .5-2.5 .5zM49.5 83.3l2.5-.5v1z"/>
<path d="M90.2 81.5l.6 2.5h-1zM99.3 85.5l.6 2.5h-1.1zM140.4 85.5l.5 2.5h-1zM98.8 117h1.1l-.6 2.5zM111.4 110.2l2.5-.6v1.1zM121.9 109.6l2.5 .6-2.5 .5zM139.9 117h1l-.5 2.5zM151.4 113.7l2.5-.5v1zM159.9 113.2l2.5 .5-2.5 .5zM178.1 112.6l2 1.7-2.4-.8zM182 115.4l2.4 .8-.5 .9zM38.9 124.9h1l-.5 2.5z"/>
<path d="M42.7 120.9l2.5 .5-2.5 .5zM49.5 121.4l2.5-.5v1zM80.7 137h1l-.5 2.5zM89.8 121h1l-.6 2.5zM129.4 133l2.5-.5v1zM160.4 135l.5 2.5h-1zM162.9 132.5l2.5 .5-2.5 .5zM182 136.8l.7 .7-2.2 1.4zM77.6 155.3l2.5-.5v1zM120.5 154.8l2.5 .5-2.5 .5zM123 155.3l2.5-.5v1zM159.9 147.2h1l-.5 2.5z"/>
<path d="M161.5 154.8l2.5 .5-2.5 .5zM177.3 141.5l2.1-1.4-1.4 2.1zM216.7 144.1l.8-.5 .8 2.4zM219.4 147.9l1.7 1.9-.9 .5zM310.8 154.3l2.5 .4-2.5 .5zM316.4 154.7l2.5-.4v.9zM362.7 155.2l2.5 .5-2.5 .6zM368.3 155.7l2.6-.5v1.1zM381 155.2l2.5 .5-2.5 .6zM398.6 144.4h1l-.5 2.6zM113.9 177.6h1l-.5 2.5zM114.4 161.1l.5 2.5h-1z"/>
<path d="M173.8 163.5h1l-.5 2.5zM174.3 168.2l.5 2.5h-1zM198.5 160.7l.8-.4 .9 2.4zM201.1 164.2l1.7 1.9-.9 .5zM219.6 178h.9l-.5 2.5zM220 158.5l.5 2.5h-.9zM313.9 161.8l2.5 .5-2.5 .4zM323.8 162.3l2.5-.5v.9zM26.6 184.6h.9l-.5 2.5zM46.4 194.7l2.4 .5-2.4 .5zM49.5 195.2l2.5-.5v1zM74 198.5l2.5-.4v1z"/>
<path d="M115.1 186.6l1.9 1.7-2.4-.8zM118.9 189.4l2.4 .8-.5 .9zM183.2 192.7l2.5-.5v1.1zM206.7 192.2l2.5 .5-2.5 .6zM209.3 198.1l2.5 .4-2.5 .6zM239.8 181.9h1.1l-.5 2.5zM253.5 190.2l2.5-.5v1zM381 189.7l2.5 .5-2.5 .5z"/>
</g>
<g font-size="7.9">
<text x="289" y="25.7">PEANA ASIENTO SILVER V26</text>
<text x="306.1" y="34.7">SIL-026-PEAN-03</text>
<text x="314.5" y="43.7">SCALE 1 : 5</text>
<text x="278.3" y="205.5">SIL-026-PEAN-03 (desplegada)</text>
<text x="309.2" y="214.5">SCALE 1 : 5</text>
</g>
<g font-size="4.7">
<text x="304.6" y="263.9">Plano Fabricación</text>
<text x="304.6" y="269.3">Peana Silver V026</text>
</g>
<g font-size="4.2">
<text x="34" y="9.6">6</text>
<text x="104" y="9.6">5</text>
<text x="174" y="9.6">4</text>
<text x="244" y="9.6">3</text>
<text x="314" y="9.6">2</text>
<text x="384" y="9.6">1</text>
<text x="6.8" y="38.7">D</text>
<text x="410.6" y="38.7">D</text>
<text x="7" y="112.9">C</text>
<text x="410.8" y="112.9">C</text>
<text x="7" y="187.1">B</text>
<text x="410.8" y="187.1">B</text>
<text x="7" y="261.4">A</text>
<text x="410.8" y="261.4">A</text>
<text x="34" y="290.4">6</text>
<text x="104" y="290.4">5</text>
<text x="174" y="290.4">4</text>
<text x="244" y="290.4">3</text>
<text x="314" y="290.4">2</text>
<text x="384" y="290.4">1</text>
</g>
<g font-size="3.9">
<text x="89.7" y="20.7">187</text>
<text x="194.3" y="20.7">142</text>
<text x="101.6" y="45.3" transform="rotate(-90 101.6 45.3)">21</text>
<text x="184.8" y="45" transform="rotate(-90 184.8 45)">21</text>
<text x="144.4" y="55.3">326</text>
<text x="187.7" y="58.6" transform="rotate(-30 187.7 58.6)">8</text>
<text x="114.3" y="71.2">25</text>
<text x="144.4" y="71.2">286</text>
<text x="54.7" y="73.9" transform="rotate(-90 54.7 73.9)">78,5</text>
<text x="52.6" y="81.8">21</text>
<text x="37.8" y="105.5" transform="rotate(-90 37.8 105.5)">249</text>
<text x="79.7" y="105.5" transform="rotate(-90 79.7 105.5)">370</text>
<text x="88.7" y="105.5" transform="rotate(-90 88.7 105.5)">210</text>
<text x="97.8" y="105.5" transform="rotate(-90 97.8 105.5)">170</text>
<text x="138.8" y="105.5" transform="rotate(-90 138.8 105.5)">170</text>
<text x="115.9" y="108.6">65</text>
<text x="154.9" y="112.1">55</text>
<text x="180.1" y="112.5" transform="rotate(30 180.1 112.5)">11</text>
<text x="52.9" y="119.9">21</text>
<text x="238.8" y="118.5" transform="rotate(-90 238.8 118.5)">689</text>
<text x="319.8" y="118.9" transform="rotate(-90 319.8 118.9)">UP 90° R3</text>
<text x="364.4" y="118.9" transform="rotate(-90 364.4 118.9)">UP 90° R3</text>
<text x="397.6" y="114" transform="rotate(-90 397.6 114)">360</text>
<text x="312.5" y="122.2" transform="rotate(-90 312.5 122.2)">DOWN 90° R3</text>
<text x="371.7" y="122.2" transform="rotate(-90 371.7 122.2)">DOWN 90° R3</text>
<text x="25" y="130.3" transform="rotate(-90 25 130.3)">622,95</text>
<text x="144.4" y="131.4">180</text>
<text x="182.4" y="134.2" transform="rotate(-45 182.4 134.2)">8</text>
<text x="158.4" y="145.9" transform="rotate(-90 158.4 145.9)">73,6</text>
<text x="219.2" y="144.5" transform="rotate(60 219.2 144.5)">11</text>
<text x="97.4" y="153.8">227</text>
<text x="140.5" y="153.7">205</text>
<text x="298.5" y="152.7">15,79</text>
<text x="351.5" y="153.7">15,79</text>
<text x="371.5" y="153.7">75,89</text>
<text x="327.5" y="160.2">36,89</text>
<text x="205" y="167.8" transform="rotate(60 205 167.8)">9</text>
<text x="112.8" y="172.6" transform="rotate(-90 112.8 172.6)">95</text>
<text x="218.5" y="172.5" transform="rotate(-90 218.5 172.5)">110</text>
<text x="172.8" y="175.6" transform="rotate(-90 172.8 175.6)">11</text>
<text x="111.8" y="183.6" transform="rotate(30 111.8 183.6)">11</text>
<text x="193.2" y="191.2">130</text>
<text x="313" y="188.1">650,14</text>
<text x="42.5" y="193.6">3</text>
<text x="139.9" y="197">689</text>
<text x="122.8" y="268.2">QTY</text>
<text x="135.8" y="268.1">PART NUMBER</text>
<text x="190.7" y="268.2">DESCRIPTION</text>
<text x="241.6" y="268.3">MASS (kg)</text>
<text x="125.1" y="273.5">1</text>
<text x="134.4" y="273.5">SIL-026-PEAN-03</text>
<text x="163" y="273.6">Peana Asiento Silver 026. Chapa espesor 3 mm</text>
<text x="241.6" y="273.5">5,24</text>
<text x="358.5" y="275">SIL-026-SPEA-03-MET01</text>
</g>
<g font-size="3.3">
<text x="185.3" y="60" transform="rotate(-30 185.3 60)">n</text>
<text x="180.4" y="136.1" transform="rotate(-45 180.4 136.1)">n</text>
</g>
<g font-size="3.1">
<text x="312.7" y="246.8">Tolerancias para dimensiones lineales y angulares sin indicación individual</text>
<text x="312.7" y="250.4">de tolerancia, según ISO 2768-1:1989</text>
<text x="312.7" y="254">Zonas de rugosidad no especificada, Ra 3.2</text>
<text x="377.7" y="285.6">A3</text>
<text x="397" y="285.9">2 /6</text>
</g>
<g font-size="2.4">
<text x="271.2" y="244.4">MATERIAL:</text>
<text x="271.3" y="252">ACABADO SUPERFICIAL:</text>
<text x="271.4" y="247.9">Steel</text>
<text x="271.2" y="259.7">SCALE:</text>
<text x="350.6" y="261">DRAWN: Adrian Parro</text>
<text x="391.2" y="260.6">05/01/2015</text>
<text x="350.6" y="267">CHECKED: Antonio Garcia</text>
<text x="391.2" y="266.7">29/01/2015</text>
<text x="350.6" y="271.4">DWG NO:</text>
<text x="350.8" y="276.9">Id. Ref:</text>
<text x="350.8" y="282.8">REV</text>
<text x="371.2" y="282.9">SIZE</text>
<text x="390.9" y="282.9">SHEET</text>
</g>
</svg>
